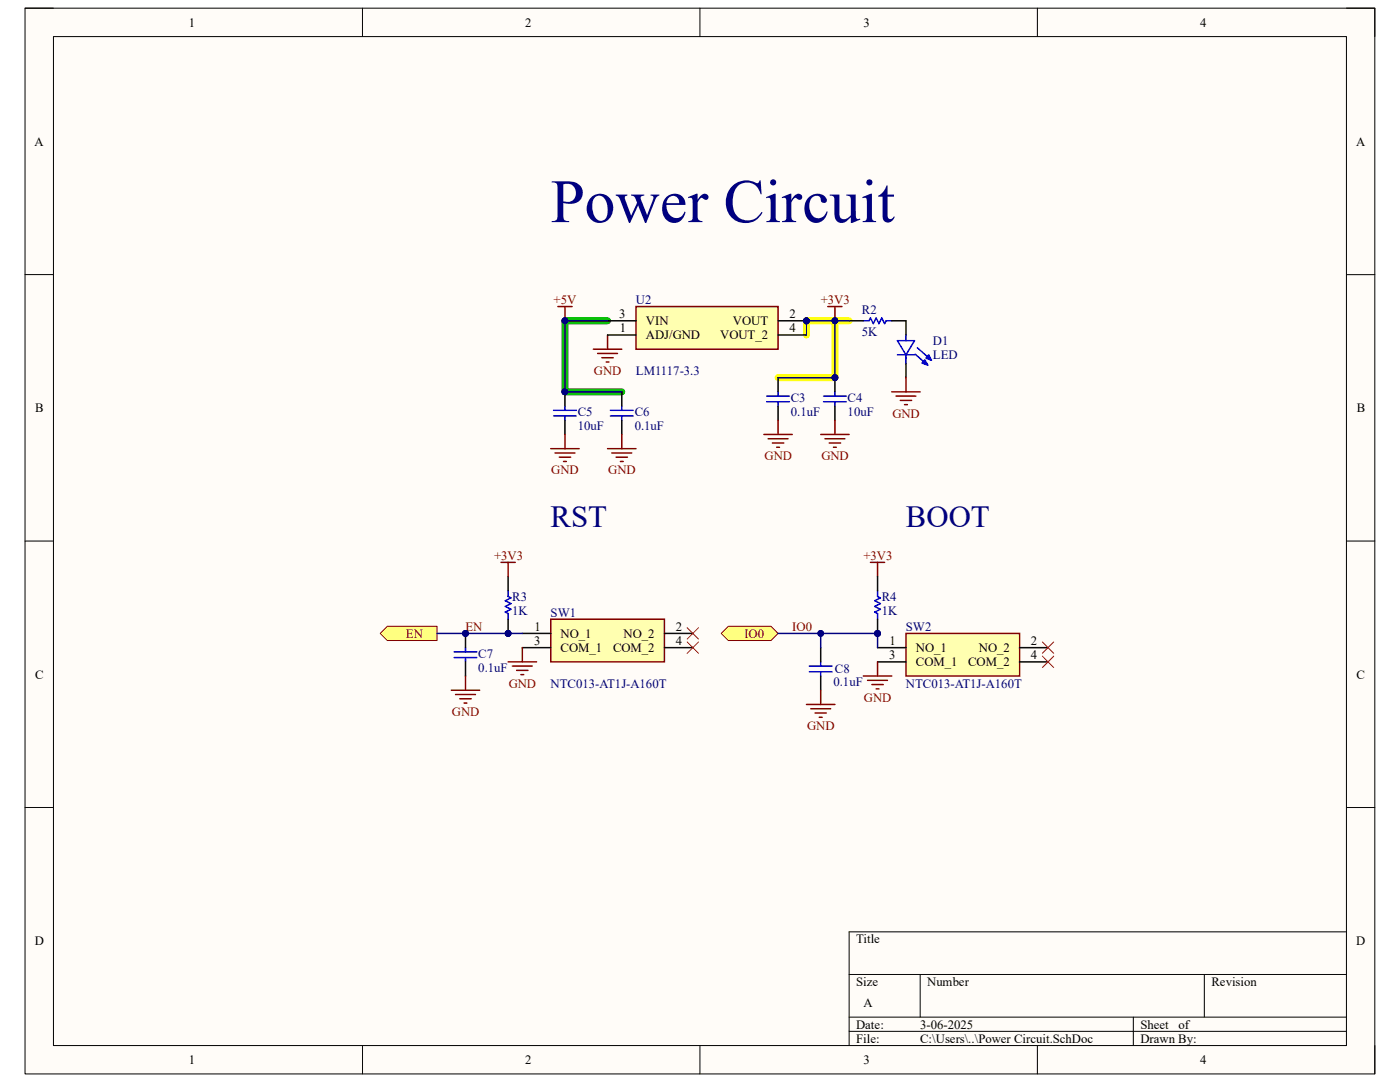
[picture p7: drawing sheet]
<svg xmlns="http://www.w3.org/2000/svg" width="279mm" height="216mm" viewBox="0 0 279 216" stroke-linecap="round" stroke-linejoin="round" font-family="sans-serif">
<path d="M5 1.6h269.4v212.7h-269.4z" fill-rule="evenodd" fill="#fffcf8"/>
<path d="M5 1.6h269.4v212.7h-269.4z" fill="none" stroke="#000" stroke-width=".2"/>
<path d="M10.7 7.3h258v201.3h-258z" fill-rule="evenodd" fill="#fffcf8"/>
<g fill="none" stroke="#000" stroke-width=".2">
<path d="M5 1.6h5.7M10.7 7.3h258v201.3h-258zM72.3 1.6v5.7M139.7 1.6v5.7M207 1.6v5.7M268.7 1.6h5.7v5.7M5 54.8h5.7M268.7 54.8h5.7M5 108h5.7M268.7 108h5.7M5 161.1h5.7M268.7 161.1h5.7"/>
<path d="M169.5 194.4h99.2M183.6 194.4v8.6M240.3 194.4v8.6M268.7 185.9h-99.2v22.7M72.3 208.6v5.7M139.7 208.6v5.7M169.5 203h99.2M169.5 205.8h99.2M207 208.6v5.7M226.2 203v5.6M274.4 208.6v5.7"/>
</g>
<path d="M166.6 64v11.4h-11.3M169.5 64h-8.5v2.8" fill="none" stroke="#ff0" stroke-width="1.4"/>
<path d="M121.3 64h-8.6v14.2h11.4" fill="none" stroke="#00be00" stroke-width="1.4"/>
<path d="M111.3 61.2h2.9M112.7 61.2v2.8M118.4 69.7h5.7M119.3 70.5h3.9M120.1 71.4h2.3M121 72.2h.5M121.3 66.8v2.9" fill="none" stroke="#800000" stroke-width=".3"/>
<circle cx="112.7" cy="64" r=".57" fill="#000080"/>
<circle cx="112.7" cy="64" r=".57" fill="none" stroke="#000080" stroke-width=".2"/>
<path d="M165.2 61.2h2.8M166.6 61.2v2.8" fill="none" stroke="#800000" stroke-width=".3"/>
<circle cx="166.6" cy="64" r=".57" fill="#000080"/>
<circle cx="166.6" cy="64" r=".57" fill="none" stroke="#000080" stroke-width=".2"/>
<circle cx="112.7" cy="78.2" r=".57" fill="#000080"/>
<circle cx="112.7" cy="78.2" r=".57" fill="none" stroke="#000080" stroke-width=".2"/>
<path d="M110.5 83h4.5M110.5 81.9h4.5M112.7 81v.9M112.7 83v.9" fill="none" stroke="#00f" stroke-width=".3"/>
<path d="M112.7 78.2v2.8" fill="none" stroke="#000" stroke-width=".3"/>
<circle cx="112.7" cy="78.2" r=".57" fill="#000080"/>
<circle cx="112.7" cy="78.2" r=".57" fill="none" stroke="#000080" stroke-width=".2"/>
<path d="M124.1 78.2v2.8M112.7 83.9v2.8M124.1 83.9v2.8" fill="none" stroke="#000" stroke-width=".3"/>
<path d="M121.8 83h4.6M121.8 81.9h4.6M124.1 81v.9M124.1 83v.9" fill="none" stroke="#00f" stroke-width=".3"/>
<circle cx="166.6" cy="75.4" r=".57" fill="#000080"/>
<circle cx="166.6" cy="75.4" r=".57" fill="none" stroke="#000080" stroke-width=".2"/>
<path d="M164.4 79h4.5M166.6 78.2v.8M164.4 80.2h4.5M166.6 80.2v.8" fill="none" stroke="#00f" stroke-width=".3"/>
<path d="M166.6 75.4v2.8" fill="none" stroke="#000" stroke-width=".3"/>
<circle cx="166.6" cy="75.4" r=".57" fill="#000080"/>
<circle cx="166.6" cy="75.4" r=".57" fill="none" stroke="#000080" stroke-width=".2"/>
<path d="M155.3 75.4v2.8M155.3 81v2.9M166.6 81v2.9" fill="none" stroke="#000" stroke-width=".3"/>
<path d="M153 79h4.5M155.3 78.2v.8M179.1 68h3.4l-1.7 2.8zM179.1 70.8h3.4M180.8 66.8v1.2M180.8 71.4v1.1M182.6 70.7l2.3 2M183.1 69.4l2.2 2M153 80.2h4.5M155.3 80.2v.8" fill="none" stroke="#00f" stroke-width=".3"/>
<g fill="none" stroke="#800000" stroke-width=".3">
<path d="M109.9 89.5h5.7M110.8 90.4h3.9M111.6 91.2h2.3M112.5 92.1h.5M112.7 86.7v2.8M121.3 89.5h5.6M122.1 90.4h4M123 91.2h2.2M123.8 92.1h.6M124.1 86.7v2.8M152.4 86.7h5.7M153.3 87.5h4"/>
<path d="M154.1 88.4h2.3M155 89.2h.6M155.3 83.9v2.8M163.8 86.7h5.7M164.6 87.5h4M165.5 88.4h2.3M166.3 89.2h.6M166.6 83.9v2.8"/>
</g>
<path d="M185.3 70.8l.6 1.1-1.1-.4z" fill="#00f"/>
<path d="M185.3 70.8l.6 1.1-1.1-.4z" fill="none" stroke="#00f" stroke-width=".3"/>
<path d="M184.6 71.8l.6 1.1-1.2-.5z" fill="#00f"/>
<path d="M172.3 64h1.1l.3-.6 .6 1.2 .5-1.2 .6 1.2 .6-1.2 .6 1.2 .2-.6h1.2M180.8 70.8v.6M184.6 71.8l.6 1.1-1.2-.5z" fill="none" stroke="#00f" stroke-width=".3"/>
<path d="M169.5 64h2.8M178 64h2.8v2.8M180.8 72.5v2.9" fill="none" stroke="#000" stroke-width=".3"/>
<path d="M178 78.2h5.6M178.8 79h4M179.7 79.9h2.2M180.8 75.4v2.8M180.5 80.7h.6" fill="none" stroke="#800000" stroke-width=".3"/>
<path d="M180.8 126.4h22.7v8.5h-22.7z" fill-rule="evenodd" fill="#ffffb0"/>
<path d="M180.8 126.4h22.7v8.5h-22.7z" fill="none" stroke="#800000" stroke-width=".3"/>
<path d="M175.1 129.2h5.7M175.1 132.1h5.7M203.5 129.2h5.7M203.5 132.1h5.7" fill="none" stroke="#000" stroke-width=".3"/>
<path d="M109.9 123.6h22.7v8.5h-22.7z" fill-rule="evenodd" fill="#ffffb0"/>
<path d="M109.9 123.6h22.7v8.5h-22.7z" fill="none" stroke="#800000" stroke-width=".3"/>
<path d="M104.2 126.4h5.7M104.2 129.2h5.7M132.6 126.4h5.7M132.6 129.2h5.7" fill="none" stroke="#000" stroke-width=".3"/>
<circle cx="101.4" cy="126.4" r=".57" fill="#000080"/>
<circle cx="101.4" cy="126.4" r=".57" fill="none" stroke="#000080" stroke-width=".2"/>
<path d="M101.4 117.9v1.1l.6 .3-1.2 .6 1.2 .5-1.2 .6 1.2 .6-1.2 .5 .6 .3v1.2" fill="none" stroke="#00f" stroke-width=".3"/>
<path d="M101.4 115.1v2.8M101.4 123.6v2.8" fill="none" stroke="#000" stroke-width=".3"/>
<circle cx="101.4" cy="126.4" r=".57" fill="#000080"/>
<circle cx="101.4" cy="126.4" r=".57" fill="none" stroke="#000080" stroke-width=".2"/>
<path d="M137.1 125.3l2.3 2.2M137.1 128.1l2.3 2.3M139.4 125.3l-2.3 2.2M139.4 128.1l-2.3 2.3M208 128.1l2.3 2.3M208 130.9l2.3 2.3M210.3 128.1l-2.3 2.3M210.3 130.9l-2.3 2.3" fill="none" stroke="#f00" stroke-width=".2"/>
<path d="M172.3 134.9h5.7M173.1 135.8h4M174 136.6h2.3M174.8 137.5h.6M175.1 132.1v2.8" fill="none" stroke="#800000" stroke-width=".3"/>
<path d="M161.5 134h4.6M161.5 132.9h4.6M163.8 132.1v.8M163.8 134v.9" fill="none" stroke="#00f" stroke-width=".3"/>
<path d="M163.8 129.2v2.9M163.8 134.9v2.8" fill="none" stroke="#000" stroke-width=".3"/>
<circle cx="92.9" cy="126.4" r=".57" fill="#000080"/>
<circle cx="92.9" cy="126.4" r=".57" fill="none" stroke="#000080" stroke-width=".2"/>
<path d="M90.6 131.2h4.6M90.6 130.1h4.6M92.9 129.2v.9M92.9 131.2v.9" fill="none" stroke="#00f" stroke-width=".3"/>
<path d="M92.9 126.4v2.8" fill="none" stroke="#000" stroke-width=".3"/>
<circle cx="92.9" cy="126.4" r=".57" fill="#000080"/>
<circle cx="92.9" cy="126.4" r=".57" fill="none" stroke="#000080" stroke-width=".2"/>
<path d="M92.9 132.1v2.8" fill="none" stroke="#000" stroke-width=".3"/>
<g fill="none" stroke="#800000" stroke-width=".3">
<path d="M90.1 137.7h5.6M90.9 138.6h4M91.8 139.4h2.2M92.9 134.9v2.8M101.4 132.1h5.7M102.3 132.9h3.9M103.1 133.8h2.3M104 134.6h.5M104.2 129.2v2.9M163.8 137.7v2.9M92.6 140.3h.6M161 140.6h5.6"/>
<path d="M161.8 141.4h4M162.7 142.3h2.2M163.5 143.1h.6"/>
</g>
<circle cx="92.9" cy="126.4" r=".57" fill="#000080"/>
<circle cx="92.9" cy="126.4" r=".57" fill="none" stroke="#000080" stroke-width=".2"/>
<path d="M145.4 125h8.5l1.4 1.4-1.4 1.4h-8.5l-1.5-1.4z" fill-rule="evenodd" fill="#ffff80"/>
<path d="M145.4 125h8.5l1.4 1.4-1.4 1.4h-8.5l-1.5-1.4z" fill="none" stroke="#800000" stroke-width=".2"/>
<path d="M77.3 125h9.9v2.8h-9.9l-1.4-1.4z" fill-rule="evenodd" fill="#ffff80"/>
<path d="M77.3 125h9.9v2.8h-9.9l-1.4-1.4z" fill="none" stroke="#800000" stroke-width=".2"/>
<path d="M100 112.2h2.8M101.4 112.2v2.9M173.7 112.2h2.9M175.1 112.2v2.9" fill="none" stroke="#800000" stroke-width=".3"/>
<circle cx="161" cy="64" r=".57" fill="#000080"/>
<circle cx="161" cy="64" r=".57" fill="none" stroke="#000080" stroke-width=".2"/>
<path d="M126.9 61.2h28.4v8.5h-28.4z" fill-rule="evenodd" fill="#ffffb0"/>
<path d="M126.9 61.2h28.4v8.5h-28.4z" fill="none" stroke="#800000" stroke-width=".3"/>
<path d="M121.3 64h5.6M121.3 66.8h5.6M155.3 64h5.7" fill="none" stroke="#000" stroke-width=".3"/>
<circle cx="161" cy="64" r=".57" fill="#000080"/>
<circle cx="161" cy="64" r=".57" fill="none" stroke="#000080" stroke-width=".2"/>
<path d="M155.3 66.8h5.7" fill="none" stroke="#000" stroke-width=".3"/>
<circle cx="175.1" cy="126.4" r=".57" fill="#000080"/>
<circle cx="175.1" cy="126.4" r=".57" fill="none" stroke="#000080" stroke-width=".2"/>
<path d="M175.1 117.9v1.1l.6 .3-1.1 .6 1.1 .5-1.1 .6 1.1 .6-1.1 .5 .5 .3v1.2" fill="none" stroke="#00f" stroke-width=".3"/>
<path d="M175.1 115.1v2.8M175.1 123.6v2.8" fill="none" stroke="#000" stroke-width=".3"/>
<circle cx="175.1" cy="126.4" r=".57" fill="#000080"/>
<circle cx="175.1" cy="126.4" r=".57" fill="none" stroke="#000080" stroke-width=".2"/>
<path d="M161 64h5.6" fill="none" stroke="#000080" stroke-width=".3"/>
<circle cx="161" cy="64" r=".57" fill="#000080"/>
<circle cx="161" cy="64" r=".57" fill="none" stroke="#000080" stroke-width=".2"/>
<circle cx="166.6" cy="64" r=".57" fill="#000080"/>
<circle cx="166.6" cy="64" r=".57" fill="none" stroke="#000080" stroke-width=".2"/>
<path d="M112.7 64h8.6" fill="none" stroke="#000080" stroke-width=".3"/>
<circle cx="112.7" cy="64" r=".57" fill="#000080"/>
<circle cx="112.7" cy="64" r=".57" fill="none" stroke="#000080" stroke-width=".2"/>
<path d="M112.7 78.2h11.4" fill="none" stroke="#000080" stroke-width=".3"/>
<circle cx="112.7" cy="78.2" r=".57" fill="#000080"/>
<circle cx="112.7" cy="78.2" r=".57" fill="none" stroke="#000080" stroke-width=".2"/>
<path d="M112.7 64v14.2" fill="none" stroke="#000080" stroke-width=".3"/>
<circle cx="112.7" cy="78.2" r=".57" fill="#000080"/>
<circle cx="112.7" cy="78.2" r=".57" fill="none" stroke="#000080" stroke-width=".2"/>
<circle cx="112.7" cy="64" r=".57" fill="#000080"/>
<circle cx="112.7" cy="64" r=".57" fill="none" stroke="#000080" stroke-width=".2"/>
<path d="M155.3 75.4h11.3" fill="none" stroke="#000080" stroke-width=".3"/>
<circle cx="166.6" cy="75.4" r=".57" fill="#000080"/>
<circle cx="166.6" cy="75.4" r=".57" fill="none" stroke="#000080" stroke-width=".2"/>
<path d="M101.4 126.4h2.8" fill="none" stroke="#000080" stroke-width=".3"/>
<circle cx="101.4" cy="126.4" r=".57" fill="#000080"/>
<circle cx="101.4" cy="126.4" r=".57" fill="none" stroke="#000080" stroke-width=".2"/>
<path d="M87.2 126.4h14.2" fill="none" stroke="#000080" stroke-width=".3"/>
<circle cx="101.4" cy="126.4" r=".57" fill="#000080"/>
<circle cx="101.4" cy="126.4" r=".57" fill="none" stroke="#000080" stroke-width=".2"/>
<circle cx="92.9" cy="126.4" r=".57" fill="#000080"/>
<circle cx="92.9" cy="126.4" r=".57" fill="none" stroke="#000080" stroke-width=".2"/>
<path d="M161 64v2.8" fill="none" stroke="#000080" stroke-width=".3"/>
<circle cx="161" cy="64" r=".57" fill="#000080"/>
<circle cx="161" cy="64" r=".57" fill="none" stroke="#000080" stroke-width=".2"/>
<path d="M166.6 64v11.4" fill="none" stroke="#000080" stroke-width=".3"/>
<circle cx="166.6" cy="75.4" r=".57" fill="#000080"/>
<circle cx="166.6" cy="75.4" r=".57" fill="none" stroke="#000080" stroke-width=".2"/>
<circle cx="166.6" cy="64" r=".57" fill="#000080"/>
<circle cx="166.6" cy="64" r=".57" fill="none" stroke="#000080" stroke-width=".2"/>
<path d="M166.6 64h2.9" fill="none" stroke="#000080" stroke-width=".3"/>
<circle cx="166.6" cy="64" r=".57" fill="#000080"/>
<circle cx="166.6" cy="64" r=".57" fill="none" stroke="#000080" stroke-width=".2"/>
<path d="M175.1 126.4v2.8" fill="none" stroke="#000080" stroke-width=".3"/>
<circle cx="175.1" cy="126.4" r=".57" fill="#000080"/>
<circle cx="175.1" cy="126.4" r=".57" fill="none" stroke="#000080" stroke-width=".2"/>
<path d="M163.8 126.4v2.8" fill="none" stroke="#000080" stroke-width=".3"/>
<circle cx="163.8" cy="126.4" r=".57" fill="#000080"/>
<circle cx="163.8" cy="126.4" r=".57" fill="none" stroke="#000080" stroke-width=".2"/>
<path d="M155.3 126.4h19.8" fill="none" stroke="#000080" stroke-width=".3"/>
<circle cx="175.1" cy="126.4" r=".57" fill="#000080"/>
<circle cx="175.1" cy="126.4" r=".57" fill="none" stroke="#000080" stroke-width=".2"/>
<circle cx="163.8" cy="126.4" r=".57" fill="#000080"/>
<circle cx="163.8" cy="126.4" r=".57" fill="none" stroke="#000080" stroke-width=".2"/>
<text font-size="12.3" fill="#000080" x="109.9" y="44.3">Power Circuit</text>
<g font-size="6.1" fill="#000080">
<text x="109.9" y="105.2">RST</text>
<text x="180.8" y="105.2">BOOT</text>
</g>
<g font-size="2.5">
<text x="37.7" y="5.3">1</text>
<text x="104.8" y="5.3">2</text>
<text x="172.3" y="5.3">3</text>
<text x="239.5" y="5.3">4</text>
<text x="6.9" y="29.1">A</text>
<text x="270.6" y="29.1">A</text>
<text x="123.6" y="63.5">3</text>
<text x="128.9" y="64.9">VIN</text>
<text x="146.3" y="64.9">VOUT</text>
<text x="157.6" y="63.5">2</text>
<text x="123.7" y="66.3">1</text>
<text x="128.9" y="67.7">ADJ/GND</text>
<text x="143.7" y="67.7">VOUT_2</text>
<text x="157.6" y="66.3">4</text>
<text x="7" y="82.3">B</text>
<text x="270.8" y="82.3">B</text>
<text x="106.7" y="125.9">1</text>
<text x="134.9" y="125.9">2</text>
<text x="106.6" y="128.7">3</text>
<text x="111.9" y="127.3">NO_1</text>
<text x="111.9" y="130.1">COM_1</text>
<text x="122.3" y="130.1">COM_2</text>
<text x="124.5" y="127.3">NO_2</text>
<text x="134.9" y="128.7">4</text>
<text x="177.5" y="131.5">3</text>
<text x="177.5" y="128.7">1</text>
<text x="182.8" y="130.1">NO_1</text>
<text x="195.4" y="130.1">NO_2</text>
<text x="205.7" y="128.7">2</text>
<text x="205.7" y="131.5">4</text>
<text x="7" y="135.4">C</text>
<text x="182.8" y="132.9">COM_1</text>
<text x="193.2" y="132.9">COM_2</text>
<text x="270.7" y="135.4">C</text>
<text x="6.9" y="188.6">D</text>
<text x="170.9" y="188.2">Title</text>
<text x="270.7" y="188.6">D</text>
<text x="170.9" y="196.7">Size</text>
<text x="185" y="196.7">Number</text>
<text x="241.8" y="196.7">Revision</text>
<text x="172.3" y="201">A</text>
<text x="170.9" y="205.2">Date:</text>
<text x="170.9" y="208.1">File:</text>
<text x="183.6" y="205.2">3-06-2025</text>
<text x="183.7" y="208.1">C:\Users\..\Power Circuit.SchDoc</text>
<text x="227.6" y="205.2">Sheet</text>
<text x="227.6" y="208.1">Drawn By:</text>
<text x="235.2" y="205.2">of</text>
<text x="37.7" y="212.3">1</text>
<text x="104.8" y="212.3">2</text>
<text x="172.3" y="212.3">3</text>
<text x="239.5" y="212.3">4</text>
</g>
<g font-size="2.5" fill="#800000">
<text x="110.5" y="60.6">+5V</text>
<text x="163.8" y="60.6">+3V3</text>
<text x="118.5" y="74.8">GND</text>
<text x="178.1" y="83.3">GND</text>
<text x="110" y="94.7">GND</text>
<text x="121.4" y="94.7">GND</text>
<text x="152.6" y="91.8">GND</text>
<text x="163.9" y="91.8">GND</text>
<text x="98.6" y="111.7">+3V3</text>
<text x="172.3" y="111.7">+3V3</text>
<text x="92.9" y="125.9">EN</text>
<text x="158.1" y="125.9">IO0</text>
<text x="81" y="127.3">EN</text>
<text x="148.5" y="127.3">IO0</text>
<text x="101.5" y="137.2">GND</text>
<text x="90.2" y="142.9">GND</text>
<text x="172.4" y="140">GND</text>
<text x="161.1" y="145.7">GND</text>
</g>
<g font-size="2.5" fill="#000080">
<text x="126.9" y="60.6">U2</text>
<text x="172" y="62.6">R2</text>
<text x="172" y="67.1">5K</text>
<text x="186.2" y="68.8">D1</text>
<text x="186.2" y="71.7">LED</text>
<text x="126.9" y="74.8">LM1117-3.3</text>
<text x="115.3" y="83">C5</text>
<text x="126.7" y="83">C6</text>
<text x="157.8" y="80.2">C3</text>
<text x="157.8" y="83">0.1uF</text>
<text x="169.2" y="80.2">C4</text>
<text x="169.2" y="83">10uF</text>
<text x="115.3" y="85.9">10uF</text>
<text x="126.7" y="85.9">0.1uF</text>
<text x="102.2" y="119.9">R3</text>
<text x="176" y="119.9">R4</text>
<text x="102.2" y="122.7">1K</text>
<text x="109.9" y="123">SW1</text>
<text x="176" y="122.7">1K</text>
<text x="180.8" y="125.9">SW2</text>
<text x="95.5" y="131.2">C7</text>
<text x="95.5" y="134.1">0.1uF</text>
<text x="109.9" y="137.2">NTC013-AT1J-A160T</text>
<text x="166.3" y="136.9">0.1uF</text>
<text x="166.6" y="134.4">C8</text>
<text x="180.8" y="137.2">NTC013-AT1J-A160T</text>
</g>
</svg>
